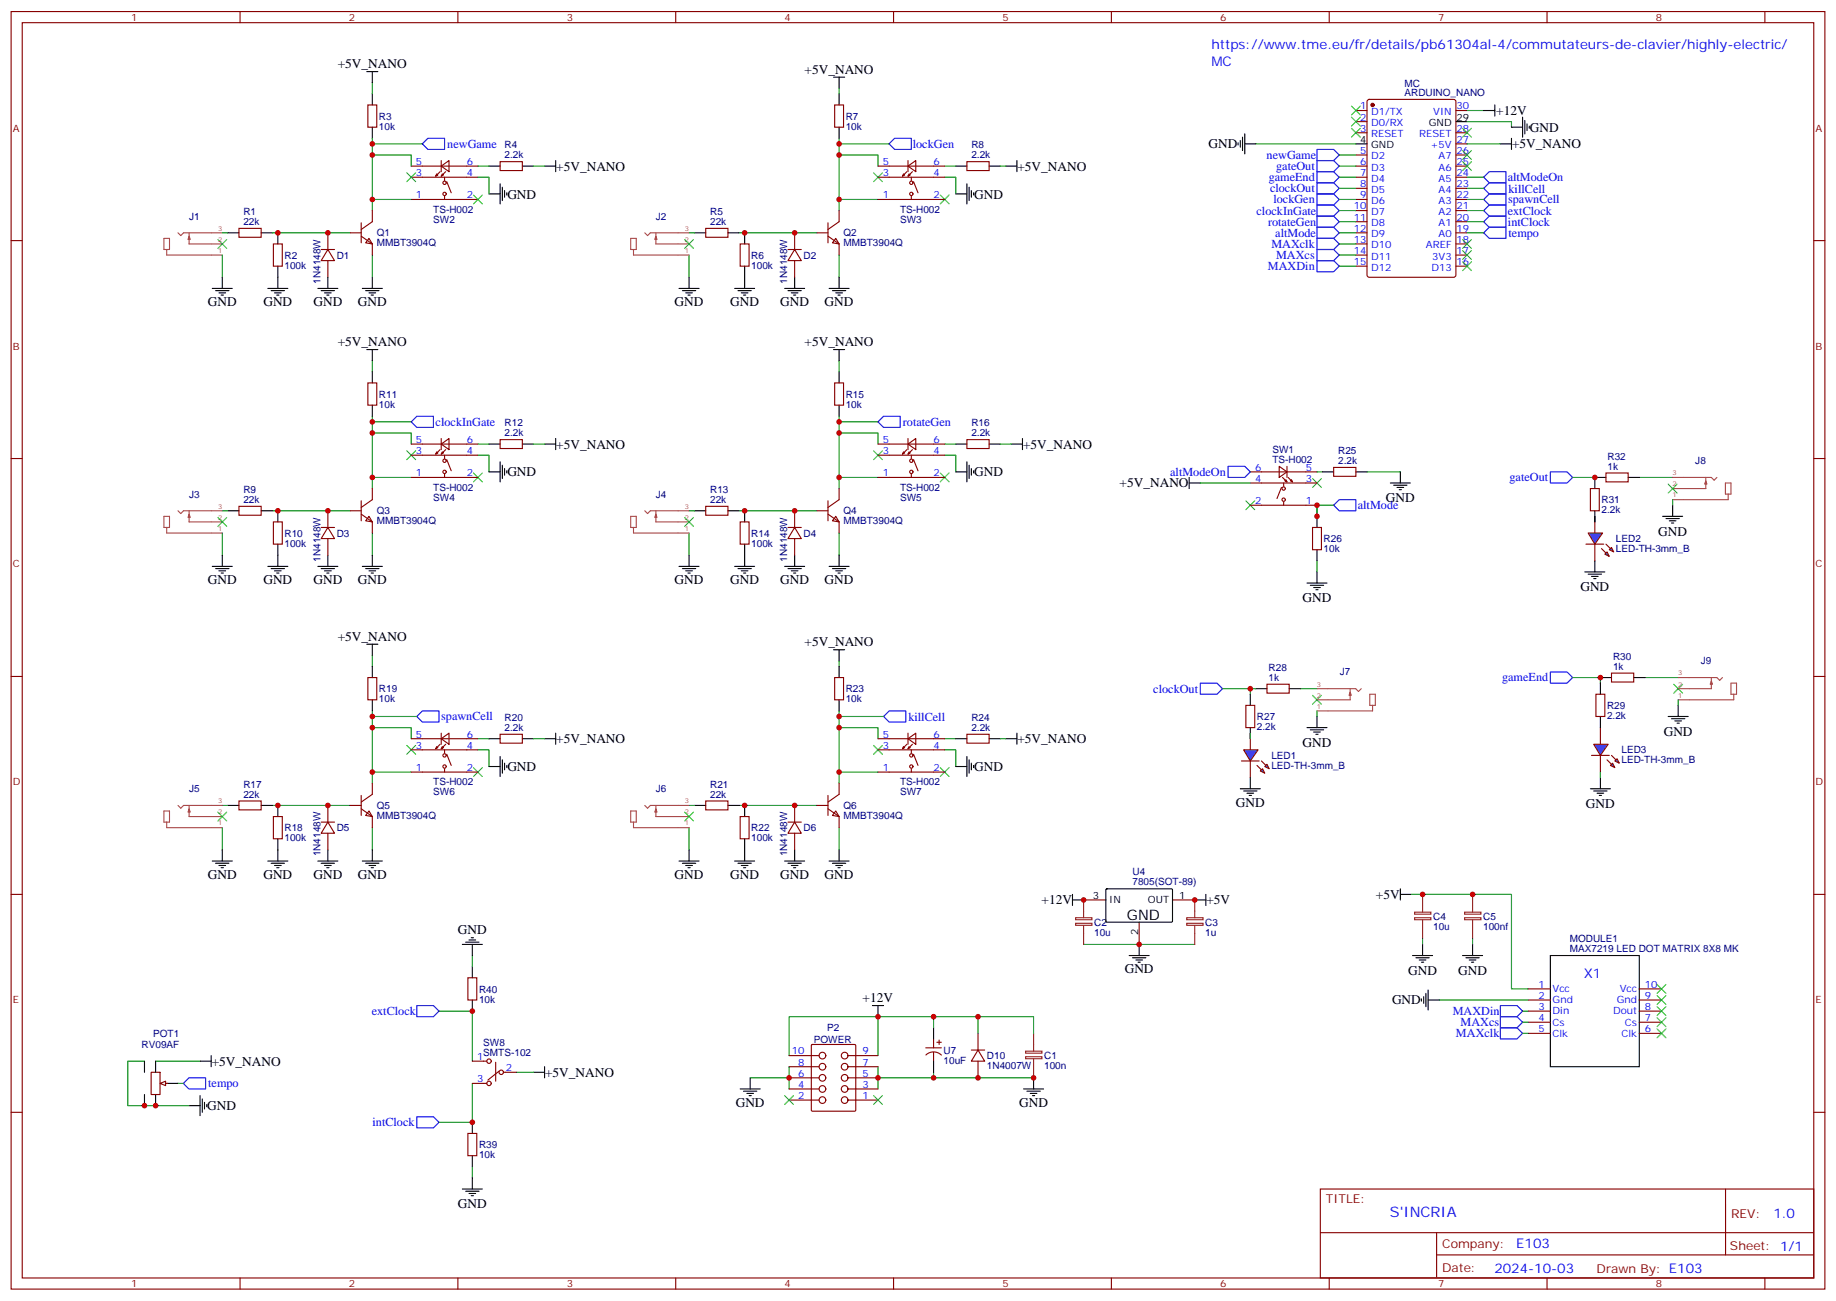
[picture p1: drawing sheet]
<svg xmlns="http://www.w3.org/2000/svg" width="583mm" height="413mm" viewBox="0 0 583 413" stroke-linecap="round" stroke-linejoin="round" font-family="sans-serif">
<g fill="none" stroke="#870000" stroke-width=".35">
<path d="M3.5 3.7h575.8v405.3h-575.8zM7.1 7.2h568.6v398.3h-568.6zM76.2 3.7v3.5M145.3 3.7v3.5M214.5 3.7v3.5M283.6 3.7v3.5M352.8 3.7v3.5M421.9 3.7v3.5M491.1 3.7v3.5M560.2 3.7v3.5M430.4 35.1h3.5M430.4 38.6h3.5"/>
<path d="M434.2 31.7l.4-.2h26.8l.7 .5v55.3l-.4 .6-27.1 .1-.6-.5-.1-55.3zM462.1 35.1h3.6M430.4 42.1h3.5M430.4 49.2h3.5M430.4 52.7h3.5M430.4 56.2h3.5M430.4 59.8h3.5M462.1 42.1h3.6M462.1 49.2h3.6M462.1 52.7h3.6M462.1 56.2h3.6M462.1 59.8h3.6"/>
<path d="M462.1 45.6h3.6M3.5 76.3h3.6M430.4 63.3h3.5M430.4 66.8h3.5M430.4 70.3h3.5M430.4 73.9h3.5M430.4 77.4h3.5M462.1 63.3h3.6M462.1 66.8h3.6M462.1 70.3h3.6M462.1 73.9h3.6M462.1 77.4h3.6"/>
<path d="M575.7 76.3h3.6M430.4 80.9h3.5M430.4 84.5h3.5M462.1 80.9h3.6M462.1 84.5h3.6M3.5 145.5h3.6M575.7 145.5h3.6M3.5 214.6h3.6M575.7 214.6h3.6M3.5 283.8h3.6M344 285.5h7M361.6 292.6v7"/>
<path d="M372.2 285.5h7M575.7 283.8h3.6M257.6 331.6l.3-.2h13.4l.3 .2v20.6l-.2 .3-13.5 .1-.3-.2zM293.9 332.5h4.9M293.9 334.7a3.5 3.5 0 0 1 4.9 .1M296.3 329.6v2.9M296.3 333.9v2.8M297.4 330.7h1.4M298.1 330v1.4M3.5 352.9h3.6M575.7 352.9h3.6M419.1 377.3h156.6v28.2h-156.6z"/>
<path d="M547.7 377.3v20.9M419.1 391.1h156.5M456 398.2h119.6M456 391.1v14.1M76.2 405.5v3.5M145.3 405.5v3.5M214.5 405.5v3.5M283.6 405.5v3.5M352.8 405.5v3.5M421.9 405.5v3.5M491.1 405.5v3.5M560.2 405.5v3.5"/>
</g>
<circle cx="435.7" cy="33.3" r=".53" fill="#870000" stroke="#870000" stroke-width=".35"/>
<g fill="none" stroke="#000" stroke-width=".35">
<path d="M462.1 38.6h3.6M430.4 45.6h3.5M340.4 285.5h3.6M340.4 283.8v3.5M351.1 282.2l.3-.2 20.6 .1 .2 .3-.1 10-.3 .2-20.6-.1-.2-.3zM361.6 299.6v3.6M379.2 285.5h3.6M382.8 283.8v3.5M358.4 303.2h6.4M359.5 303.9h4.2M360.5 304.6h2.2M361.2 305.3h.7"/>
<path d="M296.3 326.1v3.5M296.3 336.7v3.5M234.9 345.5h6.4M236 346.2h4.2M237.1 346.9h2.1M237.8 347.6h.7M238.1 342v3.5M324.9 345.5h6.4M326 346.2h4.2M327 346.9h2.1M327.7 347.6h.7M328.1 342v3.5"/>
</g>
<path d="M344 299.6h35.2M250.5 338.5v7M250.5 334.9v-12.3h28.2v12.3M278.7 338.5v3.5h31.7M238.1 342h12.4M278.7 342v3.5M296.3 340.2v1.8" fill="none" stroke="#008700" stroke-width=".35"/>
<path d="M341.4 292.9h5.2v.7h-5.2zM341.4 291.2h5.2v.6h-5.2zM344 285.5v5.7M344 293.7v5.9M376.7 292.9h5.2v.7h-5.2zM376.7 291.2h5.2v.6h-5.2zM379.2 285.5v5.7M379.2 293.7v5.9M325.5 335.3h5.2v.6h-5.2zM325.5 333.5h5.2v.7h-5.2zM328.1 327.9v5.6M328.1 336v6" fill="none" stroke="#8c2424" stroke-width=".35"/>
<g fill="#fff" stroke="#870000" stroke-width=".35">
<circle cx="268.1" cy="345.5" r="1.06"/>
<circle cx="261.1" cy="342" r="1.06"/>
<circle cx="268.1" cy="342" r="1.06"/>
<circle cx="261.1" cy="345.5" r="1.06"/>
<circle cx="268.1" cy="349" r="1.06"/>
<circle cx="261.1" cy="349" r="1.06"/>
<circle cx="268.1" cy="338.5" r="1.06"/>
<circle cx="261.1" cy="334.9" r="1.06"/>
<circle cx="268.1" cy="334.9" r="1.06"/>
<circle cx="261.1" cy="338.5" r="1.06"/>
</g>
<g fill="none" stroke="#870000" stroke-width=".35">
<path d="M396.9 232.6v5.3M396.9 241.4v5.3M485.1 313.8h7M485.1 317.3h7M520.3 313.8h7.1M520.3 317.3h7.1M250.5 338.5h9.5M250.5 334.9h9.5M269.2 338.5h9.5M269.2 334.9h9.5M308.3 333.2h4.3M310.4 333.2l2.2 3.5h-4.3z"/>
<path d="M310.4 327.9v5.3M310.4 336.7v5.3M485.1 320.8h7M485.1 324.3h7M485.1 327.9h7M520.3 320.8h7.1M520.3 324.3h7.1M520.3 327.9h7.1M250.5 345.5h9.5M250.5 342h9.5M250.5 349h9.5M269.2 345.5h9.5"/>
<path d="M269.2 342h9.5M269.2 349h9.5"/>
</g>
<path d="M276.9 319.1h3.6M278.7 319.1v3.5M492.1 303.2h28.2v35.3h-28.2z" fill="none" stroke="#000" stroke-width=".35"/>
<g fill="none" stroke="#008700" stroke-width=".35">
<path d="M465.7 38.6h14.1v1.8M465.7 35.1h5.3M425.1 49.2h5.3M425.1 59.8h5.3M425.1 56.2h5.3M425.1 52.7h5.3M465.7 59.8h5.3M465.7 56.2h5.3M425.1 66.8h5.3M425.1 70.3h5.3M425.1 73.9h5.3M425.1 63.3h5.3"/>
<path d="M425.1 77.4h5.3M465.7 66.8h5.3M465.7 70.3h5.3M465.7 73.9h5.3M465.7 63.3h5.3M425.1 80.9h5.3M425.1 84.5h5.3M49.4 336.7h14.1M278.7 322.6h17.6v3.5M296.3 322.6h14.1v5.3M310.4 322.6h17.7v5.3M56.4 343.7h1.8"/>
<path d="M310.4 342h17.7"/>
</g>
<g fill="none" stroke="#00f" stroke-width=".35">
<path d="M418 47.4h5.3l1.8 1.8-1.8 1.7h-5.3zM418 58h5.3l1.8 1.8-1.8 1.7h-5.3zM418 54.5h5.3l1.8 1.7-1.8 1.8h-5.3zM418 50.9h5.3l1.8 1.8-1.8 1.8h-5.3zM471 59.8l1.7-1.8h5.3v3.5h-5.3zM471 56.2l1.7-1.7h5.3v3.5h-5.3zM418 61.5h5.3l1.8 1.8-1.8 1.8h-5.3zM418 65.1h5.3l1.8 1.7-1.8 1.8h-5.3zM418 68.6h5.3l1.8 1.7-1.8 1.8h-5.3zM418 72.1h5.3l1.8 1.8-1.8 1.7h-5.3zM418 75.6h5.3l1.8 1.8-1.8 1.8h-5.3zM418 79.2h5.3l1.8 1.7-1.8 1.8h-5.3z"/>
<path d="M471 66.8l1.7-1.7h5.3v3.5h-5.3zM471 70.3l1.7-1.7h5.3v3.5h-5.3zM471 73.9l1.7-1.8h5.3v3.5h-5.3zM472.7 61.5h5.3v3.6h-5.3l-1.7-1.8zM418 82.7h5.3l1.8 1.8-1.8 1.7h-5.3zM389.8 148h5.3l1.8 1.7-1.8 1.8h-5.3zM492.1 149.7h5.3l1.8 1.8-1.8 1.7h-5.3zM423.3 160.3l1.8-1.8h5.3v3.6h-5.3zM492.1 213.2h5.3l1.8 1.8-1.8 1.7h-5.3zM132.3 319.1h5.3l1.7 1.7-1.7 1.8h-5.3zM58.2 343.7l1.8-1.7h5.3v3.5h-5.3zM132.3 354.3h5.3l1.7 1.8-1.7 1.8h-5.3z"/>
</g>
<path d="M395.5 158.9l2.8 2.8M398.3 158.9l-2.8 2.8M416.6 151.8l2.9 2.9M419.5 151.8l-2.9 2.9" fill="none" stroke="#3c3" stroke-width=".35"/>
<g fill="#09f" stroke="#870000" stroke-width=".35">
<path d="M400 244.6l.8-.7 .7 1.4z"/>
<path d="M401.5 243.2l.7-.7 .7 1.4z"/>
</g>
<g fill="#870000" stroke="#870000" stroke-width=".35">
<path d="M399 242.9l1.4 1.4z"/>
<path d="M400.4 241.4l1.4 1.5z"/>
</g>
<path d="M394.1 241.4h5.6z" fill="#f00" stroke="#870000" stroke-width=".35"/>
<path d="M394.8 237.9h4.5l-2.4 3.5z" fill="#09f" stroke="#870000" stroke-width=".35"/>
<path d="M506.2 163.8v5.3M506.2 172.6v5.3" fill="none" stroke="#870000" stroke-width=".35"/>
<g fill="#09f" stroke="#870000" stroke-width=".35">
<path d="M509.4 175.8l.7-.7 .7 1.4z"/>
<path d="M510.8 174.4l.7-.7 .7 1.4z"/>
</g>
<g fill="#870000" stroke="#870000" stroke-width=".35">
<path d="M508.4 174.1l1.4 1.4z"/>
<path d="M509.8 172.6l1.4 1.5z"/>
</g>
<path d="M503.4 172.6h5.7z" fill="#f00" stroke="#870000" stroke-width=".35"/>
<path d="M504.1 169.1h4.6l-2.5 3.5z" fill="#09f" stroke="#870000" stroke-width=".35"/>
<path d="M508 230.9v5.2M508 239.7v5.3" fill="none" stroke="#870000" stroke-width=".35"/>
<g fill="#09f" stroke="#870000" stroke-width=".35">
<path d="M511.2 242.9l.7-.8 .7 1.5z"/>
<path d="M513.3 240.7l.7 1.4-1.4-.7z"/>
</g>
<g fill="#870000" stroke="#870000" stroke-width=".35">
<path d="M510.1 241.1l1.4 1.4z"/>
<path d="M511.5 239.7l1.4 1.4z"/>
</g>
<path d="M505.2 239.7h5.6z" fill="#f00" stroke="#870000" stroke-width=".35"/>
<path d="M505.9 236.1h4.6l-2.5 3.6z" fill="#09f" stroke="#870000" stroke-width=".35"/>
<g fill="none" stroke="#008700" stroke-width=".35">
<path d="M118.2 26.2v3.6M266.3 28v1.8M118.2 43.9v19.4h12.3M118.2 49.2h12.3v3.5M118.2 45.6h15.9M151.7 56.2h3.5v5.3M151.7 52.7h3.5M169.3 52.7h3.6M266.3 49.2h12.4v3.5M266.3 43.9v19.4h12.4M266.3 45.6h15.9M299.9 56.2h3.5v5.3"/>
<path d="M299.9 52.7h3.5M317.5 52.7h1.8M398.6 45.6h31.8M465.7 45.6h10.5M70.6 73.9h1.7M86.4 73.9h24.7M118.2 63.3v3.5M218.7 73.9h1.8M234.6 73.9h24.7M266.3 63.3v3.5M70.6 80.9v7.1M118.2 80.9v7.1"/>
<path d="M218.7 80.9v7.1M266.3 80.9v7.1M118.2 114.4v3.6M266.3 114.4v3.6M118.2 137.4h12.3v3.5M118.2 132.1v19.4h12.3M118.2 133.8h12.3M266.3 137.4h12.4v3.5M266.3 132.1v19.4h12.4M266.3 133.8h12.4M118.2 151.5v3.5M151.7 144.4h3.5v5.3"/>
<path d="M151.7 140.9h3.5M169.3 140.9h3.6M266.3 151.5v3.5M299.9 144.4h3.5v5.3M299.9 140.9h3.5M317.5 140.9h3.5M381 153.2h15.9M418 149.7h1.8M433.9 149.7h10.6M499.2 151.5h7M520.3 151.5h10.6M530.9 158.5v1.8"/>
<path d="M70.6 169.1v7.1M70.6 162.1h1.7M86.4 162.1h24.7M118.2 169.1v7.1M218.7 169.1v7.1M218.7 162.1h1.8M234.6 162.1h24.7M266.3 169.1v7.1M418 160.3v3.5v-3.5h5.3M418 177.9v3.6M506.2 163.8v1.8M118.2 207.9v3.6"/>
<path d="M266.3 209.7v1.8M388.1 218.5h8.8M398.6 218.5h-1.7v1.8M412.7 218.5h5.3M499.2 215h8.8v1.7M522.1 215h10.6M118.2 230.9h12.3v3.5M118.2 225.6v19.4h12.3M118.2 227.3h14.1M151.7 237.9h3.5v5.3M151.7 234.4h3.5M169.3 234.4h3.6"/>
<path d="M266.3 230.9h12.4v3.5M266.3 225.6v19.4h12.4M266.3 227.3h14.2M299.9 237.9h3.5v5.3M299.9 234.4h3.5M317.5 234.4h1.8M396.9 232.6v1.8M418 225.6v1.7M532.7 222v1.8M70.6 255.6h1.7M86.4 255.6h24.7M118.2 245v3.5"/>
<path d="M218.7 255.6h1.8M234.6 255.6h24.7M266.3 245v3.5M508 245v1.7M70.6 262.6v7.1M118.2 262.6v7.1M218.7 262.6v7.1M266.3 262.6v7.1M448 283.8h31.8v30h5.3M451.6 297.9v1.7M467.4 297.9v1.7M149.9 303.2v3.5"/>
<path d="M456.8 317.3h28.3M139.3 320.8h10.6v15.9M483.3 320.8h1.8M483.3 324.3h1.8M483.3 327.9h1.8M149.9 343.7v12.4h-10.6M164 340.2h5.3M149.9 370.2v3.5"/>
</g>
<g fill="none" stroke="#3c3" stroke-width=".35">
<path d="M429 37.2l2.8 2.8M429 33.7l2.8 2.8M431.8 37.2l-2.8 2.8M431.8 33.7l-2.8 2.8M129.1 54.8l2.8 2.8M131.9 54.8l-2.8 2.8M277.3 54.8l2.8 2.8M280.1 54.8l-2.8 2.8M429 40.7l2.8 2.8M431.8 40.7l-2.8 2.8M464.3 40.7l2.8 2.8M464.3 47.8l2.8 2.8"/>
<path d="M464.3 51.3l2.8 2.8M467.1 40.7l-2.8 2.8M467.1 47.8l-2.8 2.8M467.1 51.3l-2.8 2.8M69.1 76l2.9 2.8M72 76l-2.9 2.8M150.3 61.9l2.8 2.8M153.1 61.9l-2.8 2.8M217.3 76l2.8 2.8M220.1 76l-2.8 2.8M298.4 61.9l2.9 2.8M301.3 61.9l-2.9 2.8"/>
<path d="M464.3 79.5l2.8 2.8M464.3 76l2.8 2.8M467.1 79.5l-2.8 2.8M467.1 76l-2.8 2.8M464.3 83l2.8 2.9M467.1 83l-2.8 2.9M129.1 143l2.8 2.8M131.9 143l-2.8 2.8M150.3 150.1l2.8 2.8M153.1 150.1l-2.8 2.8M277.3 143l2.8 2.8M280.1 143l-2.8 2.8"/>
<path d="M298.4 150.1l2.9 2.8M301.3 150.1l-2.9 2.8M529.5 153.6l2.8 2.8M532.3 153.6l-2.8 2.8M69.1 164.2l2.9 2.8M72 164.2l-2.9 2.8M217.3 164.2l2.8 2.8M220.1 164.2l-2.8 2.8M531.3 217.1l2.8 2.8M534.1 217.1l-2.8 2.8M129.1 236.5l2.8 2.8M131.9 236.5l-2.8 2.8"/>
<path d="M277.3 236.5l2.8 2.8M280.1 236.5l-2.8 2.8M416.6 220.6l2.9 2.8M419.5 220.6l-2.9 2.8M69.1 257.7l2.9 2.8M72 257.7l-2.9 2.8M150.3 243.6l2.8 2.8M153.1 243.6l-2.8 2.8M217.3 257.7l2.8 2.8M220.1 257.7l-2.8 2.8M298.4 243.6l2.9 2.8M301.3 243.6l-2.9 2.8"/>
<path d="M526 312.3l2.8 2.9M526 315.9l2.8 2.8M526 319.4l2.8 2.8M528.8 312.3l-2.8 2.9M528.8 315.9l-2.8 2.8M528.8 319.4l-2.8 2.8M526 322.9l2.8 2.9M526 326.5l2.8 2.8M528.8 322.9l-2.8 2.9M528.8 326.5l-2.8 2.8M249.1 347.6l2.8 2.8M251.9 347.6l-2.8 2.8"/>
<path d="M277.3 347.6l2.8 2.8M280.1 347.6l-2.8 2.8"/>
</g>
<g fill="none" stroke="#000" stroke-width=".35">
<path d="M116.4 22.7h3.5M118.2 22.7v3.5M118.2 29.8v3.5M264.6 24.5h3.5M266.3 24.5v3.5M266.3 29.8v3.5M471 35.1h3.5M474.5 33.3v3.5M483.3 37.2v6.3M484 38.2v4.3M484.7 39.3v2.1M118.2 40.4v3.5"/>
<path d="M155.2 52.7h3.5M158.7 58.3v6.4M159.5 59.4v4.2M165.8 52.7h3.5M172.9 52.7h3.5M176.4 50.9v3.6M266.3 40.4v3.5M303.4 52.7h3.5M306.9 58.3v6.4M307.6 59.4v4.2M314 52.7h3.5M319.3 52.7h3.5"/>
<path d="M322.8 50.9v3.6M393 45.3v.7M393.7 44.6v2.1M394.4 43.5v4.3M395.1 45.6h3.5M395.1 42.5v6.3M476.2 45.6h3.6M479.8 40.4h3.5M479.8 43.9v3.5M485.4 40v.7M72.3 73.9h3.5M82.9 73.9h3.5"/>
<path d="M88.2 73.9v3.5M155.2 61.5h3.5M160.2 60.5v2.1M160.9 61.2v.7M220.5 73.9h3.5M231.1 73.9h3.5M236.4 73.9v3.5M303.4 61.5h3.5M308.3 60.5v2.1M309 61.2v.7M67.4 91.5h6.3M68.4 92.2h4.3"/>
<path d="M69.5 92.9h2.1M70.2 93.6h.7M70.6 88v3.5M85 91.5h6.4M86.1 92.2h4.2M87.1 92.9h2.2M87.8 93.6h.7M88.2 84.5v7M100.9 91.5h6.3M102 92.2h4.2M103 92.9h2.1M103.7 93.6h.7"/>
<path d="M104.1 88v3.5M115 91.5h6.4M116.1 92.2h4.2M117.1 92.9h2.1M117.8 93.6h.7M118.2 88v3.5M215.5 91.5h6.4M216.6 92.2h4.2M217.7 92.9h2.1M218.4 93.6h.7M218.7 88v3.5M233.2 91.5h6.3"/>
<path d="M234.2 92.2h4.3M235.3 92.9h2.1M236 93.6h.7M236.4 84.5v7M249.1 91.5h6.3M250.1 92.2h4.3M251.2 92.9h2.1M251.9 93.6h.7M252.2 88v3.5M263.2 91.5h6.3M264.2 92.2h4.3M265.3 92.9h2.1"/>
<path d="M266 93.6h.7M266.3 88v3.5M116.4 110.9h3.5M118.2 110.9v3.5M118.2 118v3.5M264.6 110.9h3.5M266.3 110.9v3.5M266.3 118v3.5M118.2 128.6v3.5M176.4 139.1v3.6M266.3 128.6v3.5M324.6 139.1v3.6"/>
<path d="M155.2 149.7h3.5M155.2 140.9h3.5M158.7 146.5v6.4M159.5 147.6v4.2M160.2 148.7v2.1M160.9 149.4v.7M165.8 140.9h3.5M172.9 140.9h3.5M303.4 149.7h3.5M303.4 140.9h3.5M306.9 146.5v6.4M307.6 147.6v4.2"/>
<path d="M308.3 148.7v2.1M309 149.4v.7M314 140.9h3.5M321 140.9h3.6M377.5 153.2h3.5M377.5 151.5v3.5M419.8 149.7h3.5M430.4 149.7h3.5M441.3 153.2h6.4M442.4 154h4.2M443.4 154.7h2.2M444.1 155.4h.8"/>
<path d="M444.5 149.7v3.5M509.8 151.5h-3.6v3.5M516.8 151.5h3.5M67.4 179.7h6.3M70.6 176.2v3.5M72.3 162.1h3.5M82.9 162.1h3.5M85 179.7h6.4M88.2 162.1v3.5M88.2 172.6v7.1M100.9 179.7h6.3M104.1 176.2v3.5"/>
<path d="M115 179.7h6.4M118.2 176.2v3.5M215.5 179.7h6.4M218.7 176.2v3.5M220.5 162.1h3.5M231.1 162.1h3.5M233.2 179.7h6.3M236.4 162.1v3.5M236.4 172.6v7.1M249.1 179.7h6.3M252.2 176.2v3.5M263.2 179.7h6.3"/>
<path d="M266.3 176.2v3.5M418 163.8v3.6M418 174.4v3.5M506.2 162.1v3.5M506.2 177.9v3.6M527.8 163.8h6.3M528.8 164.5h4.2M529.9 165.2h2.1M530.6 165.9h.7M530.9 160.3v3.5M68.4 180.4h4.3M69.5 181.1h2.1"/>
<path d="M70.2 181.8h.7M86.1 180.4h4.2M87.1 181.1h2.2M87.8 181.8h.7M102 180.4h4.2M103 181.1h2.1M103.7 181.8h.7M116.1 180.4h4.2M117.1 181.1h2.1M117.8 181.8h.7M216.6 180.4h4.2M217.7 181.1h2.1"/>
<path d="M218.4 181.8h.7M234.2 180.4h4.3M235.3 181.1h2.1M236 181.8h.7M250.1 180.4h4.3M251.2 181.1h2.1M251.9 181.8h.7M264.2 180.4h4.3M265.3 181.1h2.1M266 181.8h.7M414.9 185h6.3M415.9 185.7h4.3"/>
<path d="M417 186.4h2.1M417.7 187.1h.7M418 181.5v3.5M503.1 181.5h6.3M504.1 182.2h4.3M505.2 182.9h2.1M505.9 183.6h.7M116.4 204.4h3.5M118.2 204.4v3.5M118.2 211.5v3.5M264.6 206.2h3.5M266.3 206.2v3.5"/>
<path d="M266.3 211.5v3.5M398.6 218.5h3.6M409.2 218.5h3.5M508 216.7v3.6M508 215h3.5M518.6 215h3.5M118.2 222v3.6M155.2 234.4h3.5M165.8 234.4h3.5M172.9 234.4h3.5M176.4 232.6v3.5M266.3 222v3.6"/>
<path d="M303.4 234.4h3.5M314 234.4h3.5M319.3 234.4h3.5M322.8 232.6v3.5M396.9 220.3v3.5M396.9 230.9v3.5M414.9 230.9h6.3M415.9 231.6h4.3M417 232.3h2.1M417.7 233h.7M418 227.3v3.6M508 227.3v3.6"/>
<path d="M529.5 227.3h6.4M530.6 228h4.2M531.6 228.7h2.2M532.3 229.4h.7M532.7 223.8v3.5M72.3 255.6h3.5M82.9 255.6h3.5M88.2 255.6v3.5M155.2 243.2h3.5M158.7 240v6.4M159.5 241.1v4.2M160.2 242.1v2.2"/>
<path d="M160.9 242.9v.7M220.5 255.6h3.5M231.1 255.6h3.5M236.4 255.6v3.5M303.4 243.2h3.5M306.9 240v6.4M307.6 241.1v4.2M308.3 242.1v2.2M309 242.9v.7M393.7 250.3h6.3M394.8 251h4.2M395.8 251.7h2.1"/>
<path d="M396.5 252.4h.7M396.9 246.7v3.6M504.8 250.3h6.4M505.9 251h4.2M506.9 251.7h2.2M507.6 252.4h.8M508 246.7v3.6M67.4 273.2h6.3M68.4 273.9h4.3M69.5 274.6h2.1M70.2 275.3h.7M70.6 269.7v3.5"/>
<path d="M85 273.2h6.4M86.1 273.9h4.2M87.1 274.6h2.2M87.8 275.3h.7M88.2 266.1v7.1M100.9 273.2h6.3M102 273.9h4.2M103 274.6h2.1M103.7 275.3h.7M104.1 269.7v3.5M115 273.2h6.4M116.1 273.9h4.2"/>
<path d="M117.1 274.6h2.1M117.8 275.3h.7M118.2 269.7v3.5M215.5 273.2h6.4M216.6 273.9h4.2M217.7 274.6h2.1M218.4 275.3h.7M218.7 269.7v3.5M233.2 273.2h6.3M234.2 273.9h4.3M235.3 274.6h2.1M236 275.3h.7"/>
<path d="M236.4 266.1v7.1M249.1 273.2h6.3M250.1 273.9h4.3M251.2 274.6h2.1M251.9 275.3h.7M252.2 269.7v3.5M263.2 273.2h6.3M264.2 273.9h4.3M265.3 274.6h2.1M266 275.3h.7M266.3 269.7v3.5M146.8 299.6h6.3"/>
<path d="M147.8 298.9h4.2M148.9 298.2h2.1M149.6 297.5h.7M149.9 299.6v3.6M444.5 283.8h3.5M444.5 282v3.5M451.6 299.6v3.6M467.4 299.6v3.6M149.9 306.7v3.5M149.9 317.3v3.5M448.4 303.2h6.3M449.4 303.9h4.3"/>
<path d="M450.5 304.6h2.1M451.2 316.9v.7M451.2 305.3h.7M451.9 316.2v2.1M452.6 315.2v4.2M453.3 317.3h3.5M453.3 314.1v6.4M464.3 303.2h6.3M465.3 303.9h4.2M466.4 304.6h2.1M467.1 305.3h.7M49.4 336.7v3.5"/>
<path d="M63.5 336.7h3.5M67 334.9v3.6M172.9 338.5v3.5M49.4 347.3v3.5M52.9 343.7h3.5M60 350.8h3.5M63.5 347.6v6.4M64.2 348.7v4.2M64.9 349.7v2.2M65.6 350.4v.8M149.9 356.1v3.5M169.3 340.2h3.6"/>
<path d="M146.8 377.3h6.3M147.8 378h4.2M148.9 378.7h2.1M149.6 379.4h.7M149.9 366.7v3.5M149.9 373.7v3.6"/>
</g>
<path d="M134.1 45.6l1.7-1.7h5.3v3.5h-5.3zM282.2 45.6l1.8-1.7h5.3v3.5h-5.3zM130.5 133.8l1.8-1.7h5.3v3.5h-5.3zM278.7 133.8l1.8-1.7h5.3v3.5h-5.3zM381 216.7h5.3l1.8 1.8-1.8 1.8h-5.3zM132.3 227.3l1.8-1.7h5.2v3.5h-5.2zM282.2 225.6h5.3v3.5h-5.3l-1.7-1.8zM476.2 319.1h5.3l1.8 1.7-1.8 1.8h-5.3zM476.2 322.6h5.3l1.8 1.7-1.8 1.8h-5.3zM476.2 326.1h5.3l1.8 1.8-1.8 1.7h-5.3z" fill="none" stroke="#00f" stroke-width=".35"/>
<g fill="none" stroke="#870000" stroke-width=".35">
<path d="M116.8 33.3h2.8v7.1h-2.8zM264.9 33.3h2.9v7.1h-2.9zM130.5 56.2h21.2M130.5 52.7h21.2M138.6 55.2l-.3 .7M139.7 54.5l-1.4 1.4 .7-.4M140.1 52.7l2.4-1.8v3.6zM140.1 50.9v3.6M140.4 55.2l-.3 .7M141.1 56.2v1.1M141.5 54.5l-1.4 1.4 .7-.4M141.8 57.6l1.4 3.6"/>
<path d="M158.7 51.3h7.1v2.8h-7.1zM278.7 56.2h21.2M278.7 52.7h21.2M286.8 55.2l-.3 .7M287.9 54.5l-1.4 1.4 .7-.4M288.2 52.7l2.5-1.8v3.6zM288.2 50.9v3.6M288.6 55.2l-.4 .7M289.3 56.2v1.1M289.6 54.5l-1.4 1.4 .7-.4M290 57.6l1.4 3.6M306.9 51.3h7.1v2.8h-7.1z"/>
<path d="M75.8 72.5h7.1v2.8h-7.1zM86.8 77.4h2.8v7.1h-2.8zM102 79.2h4.2M104.1 79.2l2.1 3.5h-4.2zM104.1 73.9v5.3M111.1 73.9h3.6M114.7 70.7v6.3M114.7 74.9l3.5 2.5v3.5M117.1 75.6l1.1 1.8-2.1-.4zM118.2 66.8v3.5l-3.5 2.5M130.5 63.3h21.2M141.1 62.2v1.1"/>
<path d="M224 72.5h7.1v2.8h-7.1zM234.9 77.4h2.9v7.1h-2.9zM250.1 79.2h4.3M252.2 79.2l2.2 3.5h-4.3zM252.2 73.9v5.3M259.3 73.9h3.5M262.8 70.7v6.3M262.8 74.9l3.5 2.5v3.5M265.3 75.6l1 1.8-2.1-.4zM266.3 66.8v3.5l-3.5 2.5M278.7 63.3h21.2M289.3 62.2v1.1"/>
<path d="M104.1 82.7v5.3M252.2 82.7v5.3M116.8 121.5h2.8v7.1h-2.8zM140.1 139.1v3.6M158.7 139.5h7.1v2.8h-7.1zM264.9 121.5h2.9v7.1h-2.9zM288.2 139.1v3.6M306.9 139.5h7.1v2.8h-7.1zM114.7 158.9v6.3M118.2 155v3.5l-3.5 2.5M130.5 151.5h21.2M130.5 144.4h21.2"/>
<path d="M130.5 140.9h21.2M138.6 143.4l-.3 .7M139.7 142.7l-1.4 1.4 .7-.4M140.1 140.9l2.4-1.8v3.6zM140.4 143.4l-.3 .7M141.1 144.4v1.1M141.1 150.4v1.1M141.5 142.7l-1.4 1.4 .7-.4M141.8 145.8l1.4 3.6M262.8 158.9v6.3M266.3 155v3.5l-3.5 2.5M278.7 151.5h21.2"/>
<path d="M278.7 144.4h21.2M278.7 140.9h21.2M286.8 143.4l-.3 .7M287.9 142.7l-1.4 1.4 .7-.4M288.2 140.9l2.5-1.8v3.6zM288.6 143.4l-.4 .7M289.3 144.4v1.1M289.3 150.4v1.1M289.6 142.7l-1.4 1.4 .7-.4M290 145.8l1.4 3.6M396.9 153.2h21.1M396.9 149.7h21.1"/>
<path d="M406 148l2.5 1.7-2.5 1.8zM406.8 154.7l-1.5 3.5M407.1 151.5l1.4 1.4-.7-.4M407.5 153.2v1.1M407.5 159.2v1.1M408.2 152.2l.3 .7M408.5 148v3.5M408.9 151.5l1.4 1.4-.7-.4M409.9 152.2l.4 .7M423.3 148.3h7.1v2.8h-7.1zM504.8 155h2.8v7.1h-2.8zM509.8 150.1h7v2.8h-7z"/>
<path d="M75.8 160.7h7.1v2.8h-7.1zM86.8 165.6h2.8v7h-2.8zM102 167.4h4.2M104.1 167.4l2.1 3.5h-4.2zM104.1 162.1v5.3M104.1 170.9v5.3M111.1 162.1h3.6M114.7 163.1l3.5 2.5v3.5M117.1 163.8l1.1 1.8-2.1-.4zM224 160.7h7.1v2.8h-7.1zM234.9 165.6h2.9v7h-2.9zM250.1 167.4h4.3"/>
<path d="M252.2 167.4l2.2 3.5h-4.3zM252.2 162.1v5.3M252.2 170.9v5.3M259.3 162.1h3.5M262.8 163.1l3.5 2.5v3.5M265.3 163.8l1 1.8-2.1-.4zM396.9 160.3h21.1M416.6 167.4h2.9v7h-2.9zM116.8 215h2.8v7h-2.8zM264.9 215h2.9v7h-2.9zM402.2 217.1h7v2.8h-7zM511.5 213.6h7.1v2.8h-7.1z"/>
<path d="M130.5 237.9h21.2M130.5 234.4h21.2M138.6 236.9l-.3 .7M139.7 236.1l-1.4 1.5 .7-.4M140.1 234.4l2.4-1.8v3.5zM140.1 232.6v3.5M140.4 236.9l-.3 .7M141.1 237.9v1.1M141.5 236.1l-1.4 1.5 .7-.4M141.8 239.3l1.4 3.6M158.7 233h7.1v2.8h-7.1zM278.7 237.9h21.2"/>
<path d="M278.7 234.4h21.2M286.8 236.9l-.3 .7M287.9 236.1l-1.4 1.5 .7-.4M288.2 234.4l2.5-1.8v3.5zM288.2 232.6v3.5M288.6 236.9l-.4 .7M289.3 237.9v1.1M289.6 236.1l-1.4 1.5 .7-.4M290 239.3l1.4 3.6M306.9 233h7.1v2.8h-7.1zM395.5 223.8h2.8v7.1h-2.8zM506.6 220.3h2.8v7h-2.8z"/>
<path d="M75.8 254.1h7.1v2.9h-7.1zM86.8 259.1h2.8v7h-2.8zM104.1 255.6v5.2M111.1 255.6h3.6M114.7 252.4v6.3M114.7 256.6l3.5 2.5v3.5M117.1 257.3l1.1 1.8-2.1-.4zM118.2 248.5v3.5l-3.5 2.5M130.5 245h21.2M141.1 243.9v1.1M224 254.1h7.1v2.9h-7.1zM234.9 259.1h2.9v7h-2.9z"/>
<path d="M252.2 255.6v5.2M259.3 255.6h3.5M262.8 252.4v6.3M262.8 256.6l3.5 2.5v3.5M265.3 257.3l1 1.8-2.1-.4zM266.3 248.5v3.5l-3.5 2.5M278.7 245h21.2M289.3 243.9v1.1M102 260.8h4.2M104.1 260.8l2.1 3.6h-4.2zM104.1 264.4v5.3M250.1 260.8h4.3"/>
<path d="M252.2 260.8l2.2 3.6h-4.3zM252.2 264.4v5.3M148.5 310.2h2.8v7.1h-2.8zM149.9 336.7h4.6M157.3 337v6M158.4 339.9l-3.5 2.8M48 340.2h2.8v7.1h-2.8zM51.5 343.7h1.8M148.5 359.6h2.8v7.1h-2.8zM149.9 343.7h4.6M159.8 340.2h4.2"/>
<circle cx="141.1" cy="58" r=".53"/>
<circle cx="289.3" cy="58" r=".53"/>
<circle cx="141.1" cy="61.5" r=".53"/>
<circle cx="289.3" cy="61.5" r=".53"/>
<circle cx="141.1" cy="149.7" r=".53"/>
<circle cx="141.1" cy="146.2" r=".53"/>
<circle cx="289.3" cy="149.7" r=".53"/>
<circle cx="289.3" cy="146.2" r=".53"/>
<circle cx="407.5" cy="158.5" r=".53"/>
<circle cx="407.5" cy="155" r=".53"/>
<circle cx="141.1" cy="239.7" r=".53"/>
<circle cx="289.3" cy="239.7" r=".53"/>
<circle cx="141.1" cy="243.2" r=".53"/>
<circle cx="289.3" cy="243.2" r=".53"/>
<circle cx="155.2" cy="336.7" r=".71"/>
<circle cx="155.2" cy="343.7" r=".71"/>
<circle cx="159.1" cy="340.2" r=".71"/>
</g>
<g fill="none" stroke="#a64a4a" stroke-width=".35">
<path d="M52 75.6h1.8v3.6h-1.8zM52.9 79.2v1.7h17.7M56.5 73.9l.9 .9 .9-.9h12.3M60 73.9v3.5h10.6M200.2 75.6h1.8v3.6h-1.8zM201.1 79.2v1.7h17.6M204.7 73.9l.8 .9 .9-.9h12.3M208.1 77.4h10.6M208.2 73.9v3.5M530.9 151.5h12.3l.9 .9 .9-.9M530.9 155h10.6M541.5 151.5v3.5"/>
<path d="M547.7 153.2h1.8v3.6h-1.8zM548.6 156.8v1.7h-17.7M52 163.8h1.8v3.6h-1.8zM52.9 167.4v1.7h17.7M56.5 162.1l.9 .8 .9-.8h12.3M60 162.1v3.5h10.6M200.2 163.8h1.8v3.6h-1.8zM201.1 167.4v1.7h17.6M204.7 162.1l.8 .8 .9-.8h12.3M208.1 165.6h10.6M208.2 162.1v3.5M418 218.5h12.3l.9 .9 .9-.9"/>
<path d="M428.6 218.5v3.5h-10.6M532.7 218.5h10.6M532.7 215h12.3l.9 .9 .8-.9M543.2 215v3.5M549.5 216.7h1.7v3.6h-1.7zM434.8 220.3h1.8v3.5h-1.8zM435.7 223.8v1.8h-17.7M550.3 220.3v1.7h-17.6M52 257.3h1.8v3.5h-1.8zM56.5 255.6l.9 .8 .9-.8h12.3M60 255.6v3.5h10.6M200.2 257.3h1.8v3.5h-1.8z"/>
<path d="M204.7 255.6l.8 .8 .9-.8h12.3M208.1 259.1h10.6M208.2 255.6v3.5M52.9 260.8v1.8h17.7M201.1 260.8v1.8h17.6"/>
</g>
<g fill="#a64a4a" stroke="#a64a4a" stroke-width=".35">
<path d="M60 74.9l.4 1.1h-.7z"/>
<path d="M208.2 74.9l.3 1.1h-.7z"/>
<path d="M60 163.1l.4 1.1h-.7z"/>
<path d="M208.2 163.1l.3 1.1h-.7z"/>
<path d="M60 256.6l.4 1.1h-.7z"/>
<path d="M208.2 256.6l.3 1.1h-.7z"/>
<path d="M428.6 219.6l.3 1h-.7z"/>
<path d="M541.5 152.5l.3 1.1h-.7z"/>
<path d="M543.2 216l.4 1.1h-.7z"/>
</g>
<path d="M449 291.2h5.2v.6h-5.2zM449 289.4h5.2v.7h-5.2zM451.6 283.8v5.6M451.6 291.9v6M464.9 291.2h5.2v.6h-5.2zM464.9 289.4h5.2v.7h-5.2zM467.4 283.8v5.6M467.4 291.9v6" fill="none" stroke="#8c2424" stroke-width=".35"/>
<path d="M50.8 343.7l1.8-.7v1.5z" fill="#f0f0f0" stroke="#870000" stroke-width=".35"/>
<path d="M45.9 336.7v3.5M45.9 347.3v3.5" fill="none" stroke="#000" stroke-width=".35"/>
<path d="M45.9 336.7h-5.3v14.1h19.4" fill="none" stroke="#008700" stroke-width=".35"/>
<g fill="#c00">
<circle cx="296.3" cy="342" r=".88"/>
<circle cx="379.2" cy="285.5" r=".88"/>
<circle cx="344" cy="285.5" r=".88"/>
<circle cx="361.6" cy="299.6" r=".88"/>
<circle cx="278.7" cy="342" r=".88"/>
<circle cx="250.5" cy="342" r=".88"/>
<circle cx="278.7" cy="322.6" r=".88"/>
<circle cx="310.4" cy="342" r=".88"/>
<circle cx="310.4" cy="322.6" r=".88"/>
<circle cx="296.3" cy="322.6" r=".88"/>
<circle cx="149.9" cy="356.1" r=".88"/>
<circle cx="149.9" cy="320.8" r=".88"/>
<circle cx="418" cy="160.3" r=".88"/>
<circle cx="118.2" cy="49.2" r=".88"/>
<circle cx="118.2" cy="45.6" r=".88"/>
<circle cx="118.2" cy="63.3" r=".88"/>
<circle cx="88.2" cy="73.9" r=".88"/>
<circle cx="104.1" cy="73.9" r=".88"/>
<circle cx="252.2" cy="73.9" r=".88"/>
<circle cx="236.4" cy="73.9" r=".88"/>
<circle cx="266.3" cy="63.3" r=".88"/>
<circle cx="266.3" cy="45.6" r=".88"/>
<circle cx="266.3" cy="49.2" r=".88"/>
<circle cx="104.1" cy="162.1" r=".88"/>
<circle cx="88.2" cy="162.1" r=".88"/>
<circle cx="118.2" cy="151.5" r=".88"/>
<circle cx="118.2" cy="133.8" r=".88"/>
<circle cx="118.2" cy="137.4" r=".88"/>
<circle cx="252.2" cy="162.1" r=".88"/>
<circle cx="236.4" cy="162.1" r=".88"/>
<circle cx="266.3" cy="151.5" r=".88"/>
<circle cx="266.3" cy="133.8" r=".88"/>
<circle cx="266.3" cy="137.4" r=".88"/>
<circle cx="104.1" cy="255.6" r=".88"/>
<circle cx="88.2" cy="255.6" r=".88"/>
<circle cx="118.2" cy="245" r=".88"/>
<circle cx="118.2" cy="227.3" r=".88"/>
<circle cx="118.2" cy="230.9" r=".88"/>
<circle cx="252.2" cy="255.6" r=".88"/>
<circle cx="236.4" cy="255.6" r=".88"/>
<circle cx="266.3" cy="245" r=".88"/>
<circle cx="266.3" cy="227.3" r=".88"/>
<circle cx="266.3" cy="230.9" r=".88"/>
<circle cx="418" cy="163.8" r=".88"/>
<circle cx="508" cy="215" r=".88"/>
<circle cx="506.2" cy="151.5" r=".88"/>
<circle cx="396.9" cy="218.5" r=".88"/>
<circle cx="451.6" cy="283.8" r=".88"/>
<circle cx="467.4" cy="283.8" r=".88"/>
<circle cx="328.1" cy="342" r=".88"/>
<circle cx="49.4" cy="350.8" r=".88"/>
<circle cx="45.9" cy="350.8" r=".88"/>
</g>
<text font-size="4.6" x="357.7" y="291.9">GND</text>
<text font-size="4.6" fill="#00f" x="441.2" y="386.3">S'INCRIA</text>
<g font-size="4.2" fill="#00f">
<text x="384.5" y="15.7">https://www.tme.eu/fr/details/pb61304al-4/commutateurs-de-clavier/highly-electric/</text>
<text x="384.5" y="21">MC</text>
<text x="502.7" y="310.2">X1</text>
<text x="562.9" y="386.5">1.0</text>
<text x="481.3" y="396.1">E103</text>
<text x="474.4" y="403.9">2024-10-03</text>
</g>
<g font-size="4.2">
<text x="107.2" y="21.6">+5V_NANO</text>
<text x="255.4" y="23.4">+5V_NANO</text>
<text x="475" y="36.5">+12V</text>
<text x="485.6" y="41.8">GND</text>
<text x="383.6" y="47.1">GND</text>
<text x="480" y="47.1">+5V_NANO</text>
<text x="176.6" y="54.1">+5V_NANO</text>
<text x="323" y="54.1">+5V_NANO</text>
<text x="161" y="63">GND</text>
<text x="309.2" y="63">GND</text>
<text x="66" y="97.2">GND</text>
<text x="83.6" y="97.2">GND</text>
<text x="99.5" y="97.2">GND</text>
<text x="113.6" y="97.2">GND</text>
<text x="214.1" y="97.2">GND</text>
<text x="231.8" y="97.2">GND</text>
<text x="247.6" y="97.2">GND</text>
<text x="261.8" y="97.2">GND</text>
<text x="107.2" y="109.8">+5V_NANO</text>
<text x="255.4" y="109.8">+5V_NANO</text>
<text x="176.6" y="142.3">+5V_NANO</text>
<text x="324.7" y="142.3">+5V_NANO</text>
<text x="161" y="151.2">GND</text>
<text x="309.2" y="151.2">GND</text>
<text x="355.4" y="154.6">+5V_NANO</text>
<text x="439.9" y="159.4">GND</text>
<text x="526.3" y="169.9">GND</text>
<text x="66" y="185.3">GND</text>
<text x="83.6" y="185.3">GND</text>
<text x="99.5" y="185.3">GND</text>
<text x="113.6" y="185.3">GND</text>
<text x="214.1" y="185.3">GND</text>
<text x="231.8" y="185.3">GND</text>
<text x="247.6" y="185.3">GND</text>
<text x="261.8" y="185.3">GND</text>
<text x="413.5" y="191.1">GND</text>
<text x="501.6" y="187.5">GND</text>
<text x="107.2" y="203.3">+5V_NANO</text>
<text x="255.4" y="205.1">+5V_NANO</text>
<text x="528.1" y="233.4">GND</text>
<text x="176.6" y="235.8">+5V_NANO</text>
<text x="323" y="235.8">+5V_NANO</text>
<text x="413.5" y="237">GND</text>
<text x="161" y="244.7">GND</text>
<text x="309.2" y="244.7">GND</text>
<text x="392.3" y="255.9">GND</text>
<text x="503.4" y="256.3">GND</text>
<text x="66" y="278.8">GND</text>
<text x="83.6" y="278.8">GND</text>
<text x="99.5" y="278.8">GND</text>
<text x="113.6" y="278.8">GND</text>
<text x="214.1" y="278.8">GND</text>
<text x="231.8" y="278.8">GND</text>
<text x="247.6" y="278.8">GND</text>
<text x="261.8" y="278.8">GND</text>
<text x="330.6" y="287">+12V</text>
<text x="382.9" y="287">+5V</text>
<text x="436.8" y="285.2">+5V</text>
<text x="145.3" y="296.4">GND</text>
<text x="357" y="308.8">GND</text>
<text x="447" y="309.2">GND</text>
<text x="462.8" y="309.2">GND</text>
<text x="273.8" y="318">+12V</text>
<text x="441.9" y="318.7">GND</text>
<text x="67.2" y="338.1">+5V_NANO</text>
<text x="173" y="341.6">+5V_NANO</text>
<text x="65.8" y="352.3">GND</text>
<text x="233.5" y="351.2">GND</text>
<text x="323.5" y="351.2">GND</text>
<text x="145.3" y="383.3">GND</text>
</g>
<g font-size="3.9" fill="#00f">
<text x="142" y="46.8">newGame</text>
<text x="289.8" y="47">lockGen</text>
<text x="402.1" y="50.5">newGame</text>
<text x="405.1" y="53.9">gateOut</text>
<text x="402.7" y="57.4">gameEnd</text>
<text x="478.6" y="57.5">altModeOn</text>
<text x="403.1" y="61">clockOut</text>
<text x="404.2" y="64.5">lockGen</text>
<text x="478.7" y="64.5">spawnCell</text>
<text x="478.8" y="61.1">killCell</text>
<text x="398.9" y="68.1">clockInGate</text>
<text x="402.5" y="71.6">rotateGen</text>
<text x="478.6" y="68.1">extClock</text>
<text x="478.7" y="71.6">intClock</text>
<text x="404.8" y="75.1">altMode</text>
<text x="478.8" y="75.1">tempo</text>
<text x="403.6" y="78.7">MAXclk</text>
<text x="405.1" y="82.2">MAXcs</text>
<text x="402.5" y="85.7">MAXDin</text>
<text x="138.3" y="135">clockInGate</text>
<text x="286.6" y="135.2">rotateGen</text>
<text x="371.5" y="150.9">altModeOn</text>
<text x="479.2" y="152.7">gateOut</text>
<text x="431" y="161.6">altMode</text>
<text x="366.1" y="219.7">clockOut</text>
<text x="476.8" y="216.2">gameEnd</text>
<text x="140" y="228.5">spawnCell</text>
<text x="288.3" y="228.7">killCell</text>
<text x="118" y="322.1">extClock</text>
<text x="461.1" y="322.1">MAXDin</text>
<text x="462.2" y="329.1">MAXclk</text>
<text x="463.6" y="325.6">MAXcs</text>
<text x="66.1" y="344.9">tempo</text>
<text x="118.2" y="357.3">intClock</text>
</g>
<g font-size="3.9" fill="#800">
<text x="420.9" y="381.8">TITLE:</text>
<text x="549.5" y="386.5">REV:</text>
<text x="457.8" y="396">Company:</text>
<text x="549.1" y="396.7">Sheet: 1/1</text>
<text x="457.8" y="403.7">Date:</text>
<text x="506.8" y="403.8">Drawn By: E103</text>
</g>
<g font-size="3.2" fill="#800">
<text x="41.6" y="6.7">1</text>
<text x="110.8" y="6.7">2</text>
<text x="179.9" y="6.7">3</text>
<text x="249.1" y="6.7">4</text>
<text x="318.2" y="6.7">5</text>
<text x="387.3" y="6.7">6</text>
<text x="456.5" y="6.7">7</text>
<text x="525.6" y="6.7">8</text>
<text x="4.1" y="41.8">A</text>
<text x="576.3" y="41.8">A</text>
<text x="4.1" y="110.9">B</text>
<text x="576.3" y="110.9">B</text>
<text x="4.1" y="180.1">C</text>
<text x="576.3" y="180.1">C</text>
<text x="4.1" y="249.2">D</text>
<text x="576.3" y="249.2">D</text>
<text x="4.1" y="318.3">E</text>
<text x="576.3" y="318.3">E</text>
<text x="41.6" y="408.5">1</text>
<text x="110.8" y="408.5">2</text>
<text x="179.9" y="408.5">3</text>
<text x="249.1" y="408.5">4</text>
<text x="318.2" y="408.5">5</text>
<text x="387.3" y="408.5">6</text>
<text x="456.5" y="408.5">7</text>
<text x="525.6" y="408.5">8</text>
</g>
<g font-size="3.2" fill="#000080">
<text x="445.8" y="27.5">MC</text>
<text x="445.8" y="30.5">ARDUINO_NANO</text>
<text x="120.3" y="41.2">10k</text>
<text x="120.3" y="38">R3</text>
<text x="268.5" y="41.2">10k</text>
<text x="268.5" y="38">R7</text>
<text x="160.2" y="47.1">R4</text>
<text x="308.3" y="47.1">R8</text>
<text x="160.2" y="50.2">2.2k</text>
<text x="308.3" y="50.2">2.2k</text>
<text x="60" y="69.7">J1</text>
<text x="77.3" y="71.4">22k</text>
<text x="77.3" y="68.2">R1</text>
<text x="137.5" y="67.5">TS-H002</text>
<text x="137.5" y="70.7">SW2</text>
<text x="208.2" y="69.7">J2</text>
<text x="225.4" y="71.4">22k</text>
<text x="225.4" y="68.2">R5</text>
<text x="285.7" y="67.5">TS-H002</text>
<text x="285.7" y="70.7">SW3</text>
<text x="119.6" y="75">Q1</text>
<text x="267.8" y="75">Q2</text>
<text x="90.3" y="82.1">R2</text>
<text x="106.9" y="82.1">D1</text>
<text x="119.6" y="78.2">MMBT3904Q</text>
<text x="238.5" y="82.1">R6</text>
<text x="255.1" y="82.1">D2</text>
<text x="267.8" y="78.2">MMBT3904Q</text>
<text x="90.3" y="85.2">100k</text>
<text x="238.5" y="85.2">100k</text>
<text x="101.7" y="90" transform="rotate(-90 101.7 90)">1N4148W</text>
<text x="249.9" y="90" transform="rotate(-90 249.9 90)">1N4148W</text>
<text x="120.3" y="129.4">10k</text>
<text x="120.3" y="126.2">R11</text>
<text x="268.5" y="129.4">10k</text>
<text x="268.5" y="126.2">R15</text>
<text x="160.2" y="135.3">R12</text>
<text x="308.3" y="135.3">R16</text>
<text x="160.2" y="138.4">2.2k</text>
<text x="308.3" y="138.4">2.2k</text>
<text x="403.9" y="143.7">SW1</text>
<text x="403.9" y="146.9">TS-H002</text>
<text x="424.8" y="147.2">2.2k</text>
<text x="424.8" y="144">R25</text>
<text x="510.3" y="149">1k</text>
<text x="510.3" y="145.8">R32</text>
<text x="538.1" y="147.3">J8</text>
<text x="137.5" y="155.7">TS-H002</text>
<text x="285.7" y="155.7">TS-H002</text>
<text x="60" y="157.9">J3</text>
<text x="77.3" y="159.6">22k</text>
<text x="77.3" y="156.4">R9</text>
<text x="137.5" y="158.9">SW4</text>
<text x="208.2" y="157.9">J4</text>
<text x="225.4" y="159.6">22k</text>
<text x="225.4" y="156.4">R13</text>
<text x="285.7" y="158.9">SW5</text>
<text x="508.4" y="159.6">R31</text>
<text x="119.6" y="166.4">MMBT3904Q</text>
<text x="119.6" y="163.2">Q3</text>
<text x="267.8" y="166.4">MMBT3904Q</text>
<text x="267.8" y="163.2">Q4</text>
<text x="508.4" y="162.8">2.2k</text>
<text x="90.3" y="173.4">100k</text>
<text x="90.3" y="170.3">R10</text>
<text x="106.9" y="170.3">D3</text>
<text x="238.5" y="173.4">100k</text>
<text x="238.5" y="170.3">R14</text>
<text x="255.1" y="170.3">D4</text>
<text x="420.2" y="172">R26</text>
<text x="512.9" y="172">LED2</text>
<text x="101.7" y="178.2" transform="rotate(-90 101.7 178.2)">1N4148W</text>
<text x="249.9" y="178.2" transform="rotate(-90 249.9 178.2)">1N4148W</text>
<text x="420.2" y="175.2">10k</text>
<text x="512.9" y="175.2">LED-TH-3mm_B</text>
<text x="512" y="209.3">R30</text>
<text x="402.7" y="212.8">R28</text>
<text x="425.2" y="214.3">J7</text>
<text x="512" y="212.5">1k</text>
<text x="539.9" y="210.8">J9</text>
<text x="120.3" y="219.6">R19</text>
<text x="268.5" y="219.6">R23</text>
<text x="402.7" y="216">1k</text>
<text x="120.3" y="222.9">10k</text>
<text x="268.5" y="222.9">10k</text>
<text x="510.1" y="224.9">R29</text>
<text x="160.2" y="231.9">2.2k</text>
<text x="160.2" y="228.7">R20</text>
<text x="308.3" y="231.9">2.2k</text>
<text x="308.3" y="228.7">R24</text>
<text x="399" y="231.6">2.2k</text>
<text x="399" y="228.4">R27</text>
<text x="510.1" y="228.1">2.2k</text>
<text x="514.7" y="239.1">LED3</text>
<text x="403.6" y="244">LED-TH-3mm_B</text>
<text x="403.6" y="240.8">LED1</text>
<text x="514.7" y="242.2">LED-TH-3mm_B</text>
<text x="60" y="251.3">J5</text>
<text x="77.3" y="249.9">R17</text>
<text x="137.5" y="249.2">TS-H002</text>
<text x="208.2" y="251.3">J6</text>
<text x="225.4" y="249.9">R21</text>
<text x="285.7" y="249.2">TS-H002</text>
<text x="77.3" y="253.1">22k</text>
<text x="119.6" y="256.7">Q5</text>
<text x="137.5" y="252.4">SW6</text>
<text x="225.4" y="253.1">22k</text>
<text x="267.8" y="256.7">Q6</text>
<text x="285.7" y="252.4">SW7</text>
<text x="90.3" y="263.8">R18</text>
<text x="106.9" y="263.8">D5</text>
<text x="119.6" y="259.8">MMBT3904Q</text>
<text x="238.5" y="263.8">R22</text>
<text x="255.1" y="263.8">D6</text>
<text x="267.8" y="259.8">MMBT3904Q</text>
<text x="90.3" y="266.9">100k</text>
<text x="238.5" y="266.9">100k</text>
<text x="101.7" y="271.7" transform="rotate(-90 101.7 271.7)">1N4148W</text>
<text x="249.9" y="271.7" transform="rotate(-90 249.9 271.7)">1N4148W</text>
<text x="359.5" y="280.8">7805(SOT-89)</text>
<text x="359.5" y="277.6">U4</text>
<text x="347.3" y="293.7">C2</text>
<text x="382.6" y="293.7">C3</text>
<text x="454.9" y="292">C4</text>
<text x="470.8" y="292">C5</text>
<text x="347.3" y="297">10u</text>
<text x="382.6" y="296.9">1u</text>
<text x="454.9" y="295.2">10u</text>
<text x="470.8" y="295.2">100nf</text>
<text x="498.3" y="298.9">MODULE1</text>
<text x="498.3" y="302.1">MAX7219 LED DOT MATRIX 8X8 MK</text>
<text x="152" y="314.9">R40</text>
<text x="152" y="318.1">10k</text>
<text x="48.6" y="329">POT1</text>
<text x="262.6" y="327.2">P2</text>
<text x="45" y="332.5">RV09AF</text>
<text x="153.4" y="334.9">SMTS-102</text>
<text x="153.4" y="331.7">SW8</text>
<text x="258.3" y="330.8">POWER</text>
<text x="299.5" y="334.3">U7</text>
<text x="299.5" y="337.5">10uF</text>
<text x="313.3" y="339.2">1N4007W</text>
<text x="313.3" y="336.1">D10</text>
<text x="331.4" y="339.3">100n</text>
<text x="331.4" y="336.1">C1</text>
<text x="152" y="364.3">R39</text>
<text x="152" y="367.5">10k</text>
</g>
<g font-size="3.2" fill="#00f">
<text x="431.7" y="34.7">1</text>
<text x="462.3" y="34.7">30</text>
<text x="431.7" y="38.2">2</text>
<text x="431.7" y="41.8">3</text>
<text x="435.2" y="36.5">D1/TX</text>
<text x="435.2" y="40">D0/RX</text>
<text x="455" y="36.5">VIN</text>
<text x="462.3" y="41.8">28</text>
<text x="435.2" y="43.5">RESET</text>
<text x="450.5" y="43.5">RESET</text>
<text x="454.1" y="47.1">+5V</text>
<text x="462.3" y="45.3">27</text>
<text x="132" y="52.4">5</text>
<text x="148.2" y="52.4">6</text>
<text x="280.2" y="52.4">5</text>
<text x="296.3" y="52.4">6</text>
<text x="431.7" y="48.8">5</text>
<text x="431.7" y="52.4">6</text>
<text x="435.2" y="50.6">D2</text>
<text x="456.6" y="50.6">A7</text>
<text x="462.3" y="52.4">25</text>
<text x="462.3" y="48.8">26</text>
<text x="132" y="55.9">3</text>
<text x="148.2" y="55.9">4</text>
<text x="280.2" y="55.9">3</text>
<text x="296.3" y="55.9">4</text>
<text x="431.7" y="55.9">7</text>
<text x="431.7" y="59.4">8</text>
<text x="435.2" y="54.1">D3</text>
<text x="435.2" y="57.6">D4</text>
<text x="456.6" y="57.6">A5</text>
<text x="456.6" y="54.1">A6</text>
<text x="462.3" y="59.4">23</text>
<text x="462.3" y="55.9">24</text>
<text x="132" y="62.9">1</text>
<text x="148.2" y="62.9">2</text>
<text x="280.2" y="62.9">1</text>
<text x="296.3" y="62.9">2</text>
<text x="431.7" y="62.9">9</text>
<text x="435.2" y="61.2">D5</text>
<text x="435.2" y="64.7">D6</text>
<text x="456.6" y="64.7">A3</text>
<text x="456.6" y="61.2">A4</text>
<text x="462.3" y="62.9">22</text>
<text x="429.7" y="66.5">10</text>
<text x="429.7" y="70">11</text>
<text x="435.2" y="68.2">D7</text>
<text x="435.2" y="71.8">D8</text>
<text x="456.6" y="71.8">A1</text>
<text x="456.6" y="68.2">A2</text>
<text x="462.3" y="70">20</text>
<text x="462.3" y="66.5">21</text>
<text x="429.7" y="73.5">12</text>
<text x="429.7" y="77">13</text>
<text x="435.2" y="75.3">D9</text>
<text x="456.6" y="75.3">A0</text>
<text x="462.3" y="77">18</text>
<text x="462.3" y="73.5">19</text>
<text x="429.7" y="80.6">14</text>
<text x="435.2" y="78.8">D10</text>
<text x="435.2" y="82.3">D11</text>
<text x="452.6" y="78.8">AREF</text>
<text x="454.6" y="82.3">3V3</text>
<text x="462.3" y="80.6">17</text>
<text x="429.7" y="84.1">15</text>
<text x="435.2" y="85.9">D12</text>
<text x="454.4" y="85.9">D13</text>
<text x="462.3" y="84.1">16</text>
<text x="132" y="140.5">5</text>
<text x="148.2" y="140.5">6</text>
<text x="280.2" y="140.5">5</text>
<text x="296.3" y="140.5">6</text>
<text x="132" y="144.1">3</text>
<text x="148.2" y="144.1">4</text>
<text x="280.2" y="144.1">3</text>
<text x="296.3" y="144.1">4</text>
<text x="398.4" y="149.4">6</text>
<text x="414.5" y="149.4">5</text>
<text x="132" y="151.1">1</text>
<text x="148.2" y="151.1">2</text>
<text x="280.2" y="151.1">1</text>
<text x="296.3" y="151.1">2</text>
<text x="398.4" y="152.9">4</text>
<text x="414.5" y="152.9">3</text>
<text x="398.4" y="159.9">2</text>
<text x="414.5" y="159.9">1</text>
<text x="132" y="237.6">3</text>
<text x="132" y="234">5</text>
<text x="148.2" y="237.6">4</text>
<text x="148.2" y="234">6</text>
<text x="280.2" y="237.6">3</text>
<text x="280.2" y="234">5</text>
<text x="296.3" y="237.6">4</text>
<text x="296.3" y="234">6</text>
<text x="132" y="244.6">1</text>
<text x="148.2" y="244.6">2</text>
<text x="280.2" y="244.6">1</text>
<text x="296.3" y="244.6">2</text>
<text x="488.3" y="313.4">1</text>
<text x="488.3" y="316.9">2</text>
<text x="492.8" y="314.8">Vcc</text>
<text x="514.2" y="314.8">Vcc</text>
<text x="522.1" y="316.9">9</text>
<text x="522.1" y="313.4">10</text>
<text x="488.3" y="320.5">3</text>
<text x="488.3" y="324">4</text>
<text x="492.8" y="318.3">Gnd</text>
<text x="492.8" y="321.9">Din</text>
<text x="512" y="321.9">Dout</text>
<text x="513.2" y="318.3">Gnd</text>
<text x="522.1" y="324">7</text>
<text x="522.1" y="320.5">8</text>
<text x="488.3" y="327.5">5</text>
<text x="492.8" y="325.4">Cs</text>
<text x="492.8" y="328.9">Clk</text>
<text x="514.7" y="328.9">Clk</text>
<text x="515.8" y="325.4">Cs</text>
<text x="522.1" y="327.5">6</text>
<text x="251.4" y="334.6">10</text>
<text x="273.8" y="334.6">9</text>
<text x="151.4" y="336.3">1</text>
<text x="160.5" y="339.9">2</text>
<text x="253.4" y="341.6">6</text>
<text x="253.4" y="338.1">8</text>
<text x="273.8" y="341.6">5</text>
<text x="273.8" y="338.1">7</text>
<text x="151.4" y="343.4">3</text>
<text x="253.4" y="345.2">4</text>
<text x="273.8" y="345.2">3</text>
<text x="253.4" y="348.7">2</text>
<text x="273.8" y="348.7">1</text>
</g>
<g font-size="3.2">
<text x="453.6" y="40">GND</text>
<text x="462.3" y="38.2">29</text>
<text x="431.7" y="45.3">4</text>
<text x="435.2" y="47.1">GND</text>
<text x="346.9" y="285.2">3</text>
<text x="352.1" y="286.6">IN</text>
<text x="364.3" y="286.6">OUT</text>
<text x="374.3" y="285.2">1</text>
<text x="361.2" y="296.7" transform="rotate(-90 361.2 296.7)">2</text>
</g>
<g font-size="2.1" fill="#a54b4b">
<text x="69.2" y="76.7">2</text>
<text x="69.2" y="73.2">3</text>
<text x="217.4" y="76.7">2</text>
<text x="217.4" y="73.2">3</text>
<text x="69.2" y="80.2">1</text>
<text x="217.4" y="80.2">1</text>
<text x="530.9" y="154.3">2</text>
<text x="530.9" y="150.8">3</text>
<text x="69.2" y="161.4">3</text>
<text x="217.4" y="161.4">3</text>
<text x="530.9" y="157.8">1</text>
<text x="69.2" y="164.9">2</text>
<text x="217.4" y="164.9">2</text>
<text x="69.2" y="168.4">1</text>
<text x="217.4" y="168.4">1</text>
<text x="532.7" y="214.3">3</text>
<text x="418" y="221.3">2</text>
<text x="418" y="217.8">3</text>
<text x="532.7" y="221.3">1</text>
<text x="532.7" y="217.8">2</text>
<text x="418" y="224.9">1</text>
<text x="69.2" y="254.9">3</text>
<text x="217.4" y="254.9">3</text>
<text x="69.2" y="261.9">1</text>
<text x="69.2" y="258.4">2</text>
<text x="217.4" y="261.9">1</text>
<text x="217.4" y="258.4">2</text>
</g>
</svg>
